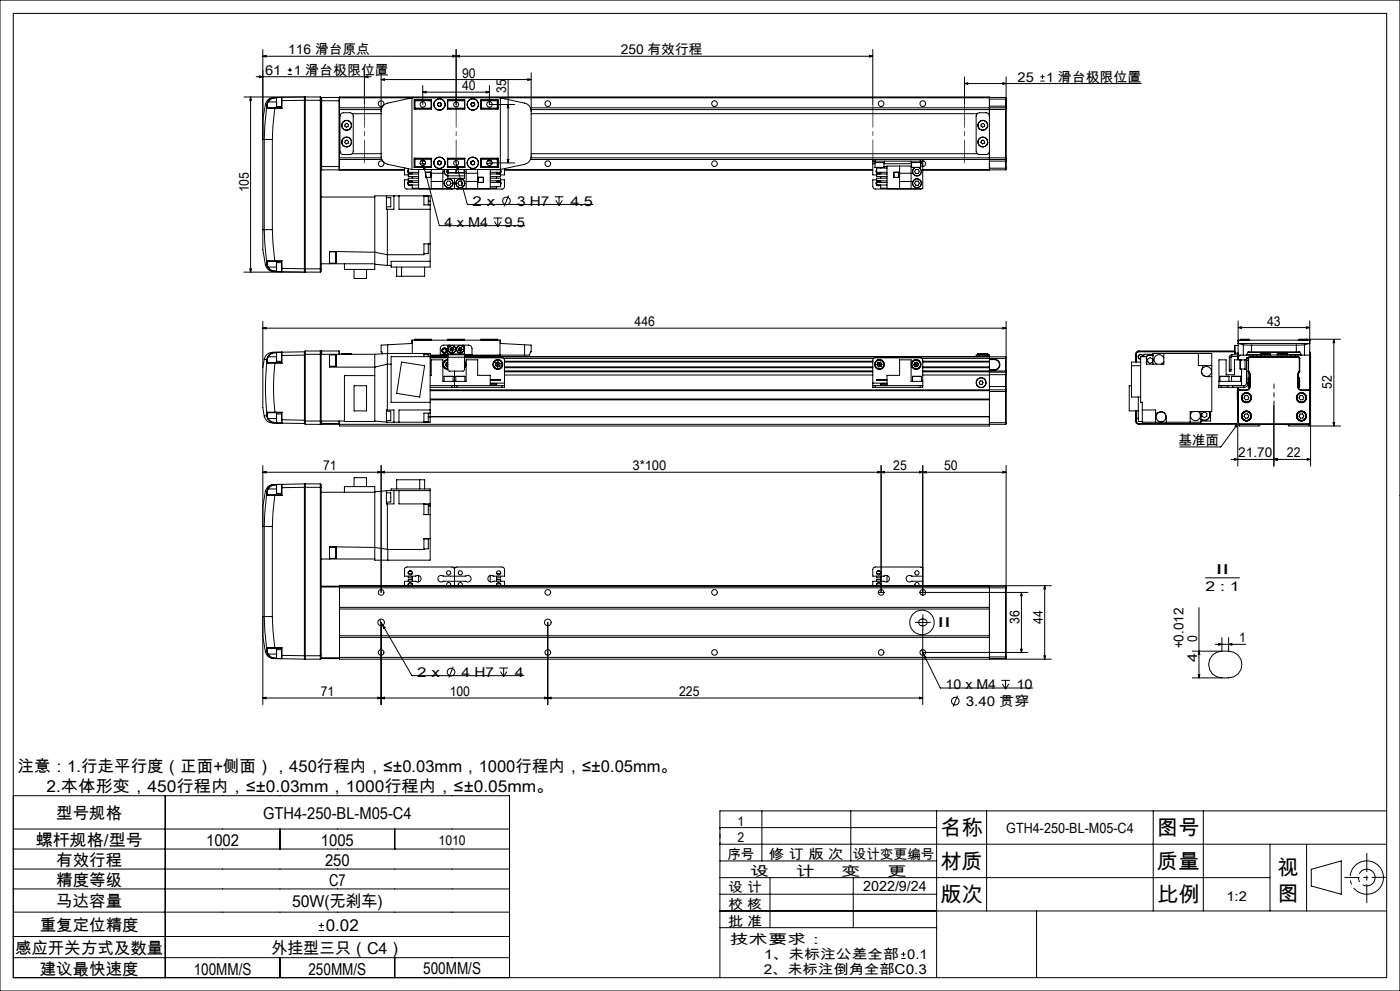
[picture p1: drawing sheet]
<svg xmlns="http://www.w3.org/2000/svg" width="420mm" height="297mm" viewBox="0 0 420 297" stroke-linecap="round" stroke-linejoin="round" font-family="sans-serif">
<g fill="none" stroke="#000" stroke-width=".3">
<path d="M0 0h420v297h-420zM4 4h412v289h-412zM78.8 16.9l1-.3v.5zM78.8 14.8v54M135.9 16.6l.9 .3-.9 .2zM136.8 16.9l1-.3v.5zM136.8 14.8v16.5M260.8 16.6l1 .3-1 .2zM261.8 14.8v16.5M261.8 16.9h-183M73.2 29.1h22.9M75.2 29.1v52.5"/>
<path d="M75.2 29.1l.2 1h-.5zM76.8 23h34.5M77.8 22.8l1 .2-1 .3zM79.6 31.3l-.8 4.5v6h.5M79.6 31.3l.4 .1M80 32.2l-.6 5.4-.1 4.2M80 32.2l.3 .3M80 31.4v.8M80.2 32.1l-.2 .1M80.2 32.1l.2 .2M80.2 31.3v.8M80.2 31.3l-.2 .1"/>
<path d="M80.3 32.5h2.1M80.3 30.5l-.3 .9M80.3 30.5h.2M80.4 32.3h2M80.4 32.3l-.1 .2M80.5 30.5l-.3 .8M80.5 30.5h2.4M82.4 32.5l-.7 9.3M82.4 32.3v.2M82.4 32.3h2.1M82.4 32.5h2.2M82.5 29.2h-.2a2.59 2.59 0 0 0-2.7 2.1"/>
<path d="M82.5 29.2l8.8-.1v1M82.5 29.2l-1.1 .3-1.1 1M82.5 29.2v.1M82.5 29.3l-.9 .2-1.1 1M82.5 29.3h.4M83 29.2v2.7M83 29.2l1.5 .1M83 31.9h1.5M84.5 29.3l.1-.1v1M84.5 29.3v3M84.5 30.2h.1M84.5 32.3l.1 .2"/>
<path d="M84.6 30.2v2.3M86.3 22.3h1.3M86.3 21h1.3M87 20.3v1.3M91.3 29.3l.3-.2v52.5l-.3-.3M91.3 30.1v50.5M91.3 30.1l-6.7 .1M91.3 30.1h5M96.1 29.1v52.5M96.1 29.1l.2 .2M96.3 29.3v.9M96.3 30.2v19.7"/>
<path d="M96.3 30.2h5.5M96.5 29.2v21.7M96.5 29.2h5.2M96.5 29.2l-.2 .1M101.7 29.2v21.7M101.7 29.2l.1 .1M101.8 29.3v-.2h195v.2M101.8 29.3v.9M101.8 29.3h.1M101.8 30.2v19.7M101.8 32.8h12.6M101.8 32.3h12.7"/>
<path d="M101.8 29.3h195M102.1 34.4l-.3 .7M102.3 34.1l.7-.3h2a1.02 1.02 0 0 1 1 1v10.5a1.02 1.02 0 0 1-1 1h-2a1.02 1.02 0 0 1-1-1v-10.5zM103.5 37.2l.6-.2 .4 .4-.1 .5-.5 .2-.5-.3zM105.7 34.1h8.6M109.3 23l1-.2v.5zM109.3 21v10.3M114.3 23.8l1-.2v.5zM114.3 21.8v25l.2 .9 .5 .8 1.3 .7 7.3 1.6M114.3 23.8h45M123.6 29.3l-7.7 1.7-1.1 1-.5 1.3M123.6 29.3v21.5"/>
<path d="M123.7 29.3h-.1M124.2 32.3h.2M124.2 29.9h5.2v2.8h-5.2zM124.4 30.2v2.5M124.4 30.2h4.9M124.5 30.1v2.5M124.5 30.1h4.9M124.5 30.1l-.1 .1M124.5 32.6h4.9M124.6 32.6v.1M126.8 27.6l1-.2v.5zM126.8 25.6v5.7"/>
<path d="M126.8 27.6h20M129.3 30.1v2.5M129.3 32.4h-4.9l.1 .2M131.3 31.4l.3 .5M131.5 30.9l-.2 .5M132.1 30.8l-.6 .1M132.1 30.8l.3 .5M132.2 31.8l-.6 .1M132.4 31.3l-.2 .5M134.2 29.9h5.3v2.8h-5.3zM134.2 30.1h5.3M134.2 32.6h5.3"/>
<path d="M134.3 30.1v2.5M134.3 30.2h5M134.3 32.4h5M139.3 30.1v2.5M141.3 31.3l.2 .5M141.5 31.8l.6 .1M141.6 30.8h.6M141.6 30.8l-.3 .5M142.2 30.8l.2 .6M142.4 31.4l-.3 .5M144.3 30.1h4.9M144.3 29.9h5.1v2.8h-5.1z"/>
<path d="M144.4 30.1v2.5M144.4 30.2h4.9M144.4 32.4h4.9l-5 .2M145.8 27.4l1 .2-1 .3zM146.8 25.6v5.7h7.6M149.2 30.1v2.6M149.2 30.1l.1 .1M149.3 30.2v2.5M149.3 32.3h.1M150 29.3h.1M150.1 29.3l7.7 1.7 1.1 1 .4 1.3M150.1 29.3v21.5"/>
<path d="M152.4 31.3l.3 1h-.5zM152.4 23.8v25M158.3 23.6l1 .2-1 .3zM159.1 32.3h142.6M159.3 34.1h133.9M159.3 21.8v25l-.2 .9-.8 1.2-.9 .3-7.3 1.6M289.3 25l1-.2v.5zM289.3 23v8.3M289.3 25h53.1M294.4 37.2l.5-.2 .5 .4-.1 .5-.6 .2-.4-.3zM296.8 34.8a1.02 1.02 0 0 0-1-1h-2a1.02 1.02 0 0 0-1 1v10.5a1.02 1.02 0 0 0 1 1h2a1.02 1.02 0 0 0 1-1M296.8 32.3v.5h-137.5"/>
<path d="M296.8 32.8v15.5M296.8 32.3v.5M296.8 31.8v.5M296.8 31.8h5v.7M296.8 29.3v2.5M296.8 29.2h4.9M300.8 24.8l1 .2-1 .3zM301.7 32.3v15.5M301.7 29.2v3.1M301.7 29.2l.1 .5h-5M301.7 32.3l.1 .2M301.8 23v24.3"/>
<path d="M301.8 32.5v.3h-5M312.1 24.3h1.3M312.1 23h1.3M312.7 22.4v1.3M79.3 41.8h2.4M79.3 41.8v27M81.7 41.8v27M96.3 49.9v30.7M96.3 59.1h16.1M96.3 49.9h5.5M96.3 50.8l.2 .1M96.5 50.9h5.2"/>
<path d="M101.8 45l.3 .7M101.8 50.8v.2h19.6M101.8 49.9v.9M101.8 50.8h.1M101.8 47.8h12.7M101.8 47.3h12.6M101.8 50.8h19.6M101.8 50.8l-.1 .1M103.5 42.2l.6-.2 .4 .4-.1 .5-.5 .2-.5-.3zM105.7 46.1h8.6M115.9 59.2h1.3v2.8h-1.3M115.9 58.7v4h2.3v-4"/>
<path d="M119.7 58.7v4h9.3M121.4 50.3v2.1h1.1M122.5 50.9l-.1 .2a.74 .74 0 0 0 .5 1M122.5 53.9h-1.1v2.2l.6 .6 14-.2M122.5 50.5v1.1h3.1M122.5 51.2v.4M122.5 54.7v.4M122.5 51.6l.6 .4 .6-.4v.5M122.6 55.5l.5 .2 .5-.2 .1 .9h1.9M122.8 55.5h.6M122.9 54.2h-.1a.73 .73 0 0 0-.3 1.2M123.3 54.2l.4 .2"/>
<path d="M123.6 50.8h26.5M123.7 51.9l-.4 .2M123.7 54.2v.5l-.6-.4-.6 .4M123.7 52.9v.5M124.2 48.7h.2M124.2 50.2h.5M124.2 47.8h.2M124.2 47.4h5.2v2.8h-5.2zM124.2 48.3h.2M124.4 47.4v2.5M124.4 49.9h4.9M124.4 49.9l.1 .2"/>
<path d="M124.5 47.6v2.5M124.5 47.6l-.1 .1h4.9M124.5 47.6h4.9M124.5 50.1h4.9M124.6 47.4v.2M124.7 50.2h-.1M124.7 50.1v.1M125.6 50.8v5.7h21.5v-5.7M125.6 54.7h-3.1v.8h3.1M125.6 53.4h-3.1v.8h3.1M125.6 52.1h-3.1v.8h3.1M125.6 50.1v.1"/>
<path d="M126 49.1h1.6M126.2 48.3h1.3M126.6 48l5.2 19.6h25.7M127 49.6l.5 .9-.4 .1zM127.2 58.8h1.3v2.6M127.2 58.7v2.7h1.8M127.6 51.6h1.6v1.6h-1.6zM127.7 53.2v-1.6h1.5v1.6M129.3 47.6v2.5M129.4 50.1v.1M129.4 50.8v5.7M129.4 54.4h3.5"/>
<path d="M129.4 51.9h3.5M131.3 48.6l.1 .6M131.4 49.2l.5 .2M131.7 48.3l.6 .1M131.7 48.3l-.4 .3M132.3 48.4l.1 .6M132.4 49l-.5 .4M132.9 50.8v5.7M133.2 51.4a1.37 1.37 0 0 0 1.1 1.3M133.3 51.4a1.39 1.39 0 0 0 1 1.3M133.4 50.8l-.2 .6M133.4 50.8l-.1 .6"/>
<path d="M134.2 50.8l-.3 .6 .4 .6M134.2 47.4h5.3v2.8h-5.3zM134.2 54.3h.7l.4 .6-.4 .6h-.7l-.3-.6zM134.2 47.6h5.3M134.2 50.1h5.3M134.3 52.7v.7h5v-.7M134.3 47.6v2.6M134.3 50.8v1.9M134.3 49.9h5M134.3 52.7h5M134.3 47.7h5M134.4 51.7h2.3"/>
<path d="M134.4 50.8v.9M134.8 50.1v.1M136.3 53.4v3.1M136.6 48.1l3.6 13.2h37.7M136.7 50.8v.9M136.9 51.7h2.3M136.9 50.8v.9M137 49.5l.5 .9-.4 .1zM137.7 54.3h.8l.3 .6-.3 .6h-.8l-.3-.6zM138.9 50.1v.1M139.2 50.8v.9M139.3 50.9v1"/>
<path d="M139.3 47.6l.2 2.6M139.3 51v.7M139.3 50.8v1.9M139.8 50.8v5.7M139.8 54.4h3.5M139.8 51.9h3.5M141.3 49.1l.6 .3M141.3 48.5v.6M141.9 48.2l.4 .3M141.9 48.2l-.6 .3M142.3 49.1l-.4 .3M142.3 48.5v.6"/>
<path d="M143.3 50.8v5.7M143.4 53.1h1.6v1.6h-1.6zM143.5 53.2h1.5v1.4M144.3 47.4h5.1v2.8h-5.1zM144.3 47.6l5 .1h-4.9M144.3 50.1h4.9M144.4 47.6v2.5M144.4 49.9h4.9M146 49.1h1.6M146.2 48.3h1.3M146.8 48.8h7.6M147.1 50.1v.1"/>
<path d="M147.1 52.1h3.1v.8h-3.1M147.1 53.4h3.1v.8h-3.1M147.1 54.7h3.1M147.1 50.9h3.1M147.1 51.6h3.1M148 50.2h.1M148 50.2h1.4M148 50.1v.1M149 51.9l.4 .2M149 50.8v.1M149 51.6v.5M149 52.9v.5"/>
<path d="M149 54.2v.5M149 55.9v.5h-1.9M149 54.7l.6-.4 .6 .4M149 51.6l.6 .4 .6-.4M149.1 50.8l-.1 .1M149.2 47.4v2.7M149.3 47.4v2.5M149.3 47.8h.1M149.3 48.7h.1M149.3 48.3h.1M149.3 49.9l-.1 .2M149.4 54.2l-.4 .2"/>
<path d="M149.4 50.8l-.1 .1M149.8 50.8l.1 .1M149.8 54.2l.5 .4-.1 .8M150 50.8l.1 .1M150.2 50.9l.1 .8-.5 .4M150.2 53.9h1.1v2.2l-.6 .6-14-.2M150.2 54.7v.4M150.2 51.2v.4M150.2 50.9v.7M150.2 54.7v1.2h-3.1M151.3 50.5v1.9h-1.1M151.3 51h110.5"/>
<path d="M151.3 50.8h110.5M152.2 47.8h.5l-.3 1zM152.6 58.6l-1.3 3.2M159.1 47.8h103.5M159.3 47.3h142.5M159.3 46.1h133.9M166.4 59h2.6M167.7 59v2.6M261.8 48.3h.8M261.8 48.3v.8M261.8 47.8v.5M261.8 49.1v3.3h1.2"/>
<path d="M261.8 49.1h.7M262.3 48.3v.4h3v-.4M262.5 50.2h.1M262.5 50.2h1.9M262.5 48.7v1.5M262.6 47.8v.5M262.6 47.8h13.5M262.6 48.3h13.5M263 50.9l-.1 .2a.74 .74 0 0 0 .5 1M263 53.9h-1.2v2l.2 .5 .4 .3 14.1-.2M263 51.6l.6 .4 .6-.4M263 54.7l.6-.4 .6 .4"/>
<path d="M263 54.7v.8M263 54.7h3.1M263 51.6h3.1M263 55.5h3.1M263 51.2v.4M263 54.7v.4M263 55.5l.6 .2 .5-.2M263.2 55.5h.7M263.4 54.2h-.1a.73 .73 0 0 0-.3 1.2M263.8 54.2l.4 .2M264.2 51.9l-.4 .2M264.2 50.2v.2"/>
<path d="M264.2 51.6v.5M264.2 52.9v.5M264.2 54.2v.5M264.2 55.5v.9h1.9M264.4 50.2h.8M265.2 50.2h-.8M265.2 48.7v1.5M265.2 49.9h.9M265.2 49.1h8.3M266.1 50.4h-3.1v1.2M266.1 52.1h-3.1v.8h3.1M266.1 53.4h-3.1v.8h3.1"/>
<path d="M268.1 51.6h1.6v1.6h-1.6zM269.7 51.6h-1.5v1.6M269.9 49.8v6.7M269.9 54.4h3.4M269.9 51.9h3.4M273.3 48.3v.4h3v-.4M273.3 49.8v6.7M273.5 50.2h1.9M273.5 48.7v1.5M274.5 50.2a1.35 1.35 0 0 0-.5 2 1.35 1.35 0 0 0 2.1 0 1.35 1.35 0 0 0-.4-2M274.6 50.2a1.3 1.3 0 0 0-.5 2 1.3 1.3 0 0 0 2 0 1.3 1.3 0 0 0-.5-2M274.7 50.8h.7l.4 .6-.4 .6h-.7l-.3-.6z"/>
<path d="M274.7 54.3h.7l.4 .6-.4 .6h-.7l-.3-.6zM275.4 50.2h.8M276.1 48.3h.7M276.1 47.8h25.6M276.1 47.8v.5M276.2 50.2h-.8M276.2 48.7v1.5M276.2 49.8h.6M276.2 49.1h.6M276.8 48.2a.85 .85 0 0 1 .9 .9 .85 .85 0 0 1-.9 .8M276.8 48.3v.8M276.8 47.8v.5"/>
<path d="M276.8 49.1v7.4h-10.7v-6.7h7.4M276.8 50.8h20M294.4 42.2l.5-.2 .5 .4-.1 .5-.6 .2-.4-.3zM296.8 50.8v.2h-20M296.8 48.3v2.5M296.8 50.9h4.9M296.8 50.4h5M296.8 48.3h5M301.7 47.8v3.1M301.8 47.3v.4M301.8 47.7v.6M301.8 50.4l-.1 .5"/>
<path d="M301.8 48.3v2.1M301.8 47.7l-.1 .1M78.8 68.8v6l.8 4.5M78.8 68.8h.5M79.3 68.8l.1 4.3 .6 5.3M79.3 68.8h2.4M79.6 79.3a2.63 2.63 0 0 0 2.9 2.1M80 78.4l.2 .1M80 78.4v.9M80 79.3h.2M80 79.3l.3 .8M80 79.3h-.4"/>
<path d="M80.2 79.3l.3 .7M80.2 78.5v.8M80.3 78.2h2.1M80.3 78.2l-.3 .2M80.3 78.2l.1 .1M80.4 78.3h2M80.4 78.3l-.2 .2M81.7 68.8l.7 9.4M82.4 78.2v.1M82.4 78.2h2.2M82.4 78.3h2.1M83 78.7v2.7"/>
<path d="M83 78.7h1.5M84.5 78.3v3.1h-1.5M84.6 78.2l-.1 .1M84.6 78.2v2.2M96.3 79.1h16.1M98.8 78.9h2M98.8 75.5h2M100.8 75.5v3.4M100.8 75.5h.1M112.4 79.2l3.8 .3M116.2 62.7v16.8M116.2 79.5h1.1"/>
<path d="M128.5 73.1v2.9h-1.3M128.5 60.3h.5M129 60.3v1.1M129 60.3v-1.6h-16.6v22h-9.1v-1.6M129 61.4v18.6h-11.7v-1.7h11.7M129 73.1h-1.8v3.2h-11l-3.8-.7-13.6-.3v3.8M148 65.3h2.6M148.3 66.4l1 1.5M149.3 65.3v2.6M150.3 66.4l-1 1.5M166.8 60l.9 1.6M168.7 60l-1 1.6"/>
<path d="M73.2 81.6h22.9M74.9 80.6h.5l-.2 1zM78.8 98.4l1-.3v.5zM78.8 96.3v13.9M78.8 98.4h223M80.3 80.1a2.75 2.75 0 0 0 2.2 1.3M80.5 80l-.2 .1M80.5 80l.5 .7 1.5 .5M80.5 80h2.4M82.5 81.2v.2M82.5 81.2l.4 .1M84.5 80.4h.1"/>
<path d="M84.6 80.4v1.1l-.1-.2M84.6 80.4l6.7 .2M91.3 80.6v1l-8.8-.2M91.3 80.6h5M96.3 80.6v.7l-.2 .3M106.2 80.7v2.8h3.8v-2.8M119 80v2.8h8.4v-2.8M120.5 80v2.8M300.8 98.1l1 .3-1 .2zM301.8 96.3v14.9M371.4 98.2l1-.3v.5zM371.4 96.2l.1 11.6"/>
<path d="M371.4 98.2h21.5M391.9 97.9l1 .3-1 .2zM392.9 96.2v20.6M78.8 110.2v12l.5 2.5M79.3 107.7l-.5 2.5M79.3 107.7h.1M79.3 107.7l.7 .1M80 107.8v.8M80 108.6a67.8 67.8 0 0 0 0 15.2M80 108.6l.3 .2M80.2 108.5l-.2 .1M80.2 108.5l.3 .2"/>
<path d="M80.2 107.7v.8M80.2 107.7l-.2 .1M80.3 106.9l-.3 .9M80.3 106.9h.1M80.3 108.8h2.2M80.4 106.9l-.2 .8M80.4 106.9h2.5M80.5 108.7h2M80.5 108.7l-.2 .1M82.4 105.6a2.78 2.78 0 0 0-3.1 2.1M82.4 105.6a2.54 2.54 0 0 0-2.1 1.3M82.4 105.6v.1"/>
<path d="M82.4 105.7l-.8 .2-1.2 1M82.4 105.7h.5M82.5 108.8a64.1 64.1 0 0 0 0 14.7M82.5 108.7v.1M82.5 108.8h2.1M82.5 108.7h2M82.9 106.9l.1 1.4M83 105.6h.1M82.9 105.6v1.3M83 105.6h1.5v3.1M83 106.9v1.4M83 108.3h1.5"/>
<path d="M84.5 105.7l.1-.2v1M84.5 106.5h.1M84.5 108.7l.1 .1M84.6 106.5v2.3M91.3 105.4v1M91.3 105.4v.8h21.1M91.3 106.4l-6.7 .1M91.3 106.4v19.5M91.3 105.4l-8.9 .2M91.6 105.2v22M91.6 105.2h4.5M91.6 105.2l-.3 .2"/>
<path d="M96.1 105.2v22M96.1 105.2l.2 .2M96.3 105.4v21.5M96.5 105.2l-.2 .2M96.5 105.2v1M96.5 105.2h5.2M98.8 109.7h2M98.8 106.4h2M98.8 106.2v3.8h13.6l3.8-.9h1.1M100.8 106.4v3.3M100.8 109.7h.1M101.7 105.2v1"/>
<path d="M101.7 105.2l.1 1M102.5 106h3M102.5 106v.2M105.5 106v.2M106.2 115.6h3.8v7.6h-3.8zM112.4 106.2v20.1h-9.1v-13.7h9.1M116.2 105.9h12.8v17.9M116.2 105.9v17M116.2 105.9l-3.8 .3M116.3 103.3l-2 .1v2h.2l.2 .6M116.3 103.3l7.3-.4v-1h26.5v1l7.3 .4M116.3 103.3v2.6"/>
<path d="M120.5 108.5l6.9 1.1-1.5 9.4-6.9-1.1zM123.7 101.9v4M124.4 101.8h4.9M124.4 101.8v.1M124.5 101.7h4.8v.2M124.5 101.7v.2M124.5 101.7l-.1 .1M127.2 106.3h1.3v.6M127.2 105.9v1M129 106.9h5.3M129 119.6h167.8M129 119.8h167.8"/>
<path d="M129 116.8h172.7M129 106.4h5.3M129 115.6h6.6M129 112.5h.4v-4.7h3.5v6.5h6.9v-6.5h3.5v4.7h3.8v3.1M129 116.1h6.6M129 107.2h5.3M129 106.6h5.3M129 117.1h167.8M132.1 106.4v-2a1.02 1.02 0 0 1 1-1h7.5a1.02 1.02 0 0 1 1 1v2M132.1 106.3h2.2M133.3 112.8h.1M133.2 112.8h2.7"/>
<path d="M133.2 112.8v1.5M133.3 112.8h2.6M133.6 109.3l.4 .6M133.9 108.6l-.3 .7M133.9 108.6l.4 .6M134.3 106.3v.8M134.3 106.1v.2M134.3 107.7a1.5 1.5 0 0 0-1.5 1.5 1.5 1.5 0 0 0 1.5 1.5M134.3 107.9a1.36 1.36 0 0 0-1.3 1.3 1.36 1.36 0 0 0 1.3 1.4M134.3 107.9a1.29 1.29 0 0 0-1.2 1.3 1.29 1.29 0 0 0 1.2 1.3M134.3 101.9v-.2h5v.2M134.3 106.3h5"/>
<path d="M134.3 106.9h-17v13.7h11.7M134.3 107.1h5M134.3 107.1v3.6M134.3 106.1h5M134.3 108.6h-.4M134.3 109.9h-.3M134.3 109.2l-.3 .7M134.3 109.2l-.7 .1M134.3 101.8h5M134.8 103.4l-.5 .4v2.3M135 104.6l.2 .5M135 104.6l.6 .1"/>
<path d="M135.2 105.1l.6 .1M135.4 104.1l.6 .1M135.4 104.1l-.4 .5M135.4 104.1l.2 .6M135.6 115.6h1.5M135.6 116.1h.7M135.6 104.7l-.4 .4M135.6 104.7l.2 .5M135.6 104.7l.6 .1M135.6 115.6v.5M135.9 112.8h.1M135.9 112.8v1.5"/>
<path d="M136 104.2l.2 .6M136 104.2l-.4 .5M136.2 104.8l-.4 .4M136.3 116.1h.8M136.3 111.2v4.9M136.7 112.8h2.8M136.7 112.8v1.5M137.1 115.6h13.5M137.1 115.6v.5M137.1 116.1h13.5M137.5 104.6l.2 .5M137.5 104.6l.6 .1"/>
<path d="M137.7 105.1l.6 .1M137.9 104.1l-.4 .5M137.9 104.1l.6 .1M137.9 104.1l.2 .6M138.1 104.7l.2 .5M138.1 104.7l.5 .1M138.1 104.7l-.4 .4M138.5 104.2l.1 .6M138.5 104.2l-.4 .5M138.6 104.8l-.3 .4M138.9 103.4l.4 .4v2.3M139.3 106.9h154.5"/>
<path d="M139.3 106.3v.8M139.3 107.1l-.1 4-4.5 .1-.4-.5M139.3 106.1v.2M139.3 108.1l.1 .1a1.48 1.48 0 0 1-.1 2.1M139.3 108.3a1.42 1.42 0 0 1 0 1.8 1.44 1.44 0 0 0 0-1.7M139.3 107.2l11.6 .1 .4 .5v7M139.3 106.9h162.4M139.3 106.3h2.3M139.3 106.4h18.1M139.3 106.6h10M139.5 112.8v1.5M144.4 101.8h4.9"/>
<path d="M147.1 114.9h1.9v.4h-1.9M147.1 113.8h3.1l-3.1 .1M147.1 114.8h4.2M148.7 109.6l.6 .4M148.7 108.8v.8M148.7 108.8l.6 .4M149.2 101.7h-4.8v.2M149.2 101.7v.2M149.2 106.4v.5M149.2 101.7l.1 .1M149.3 101.8v.1M149.3 106.4v.5"/>
<path d="M149.3 109.2l.7 .5M149.3 109.2v.8M149.3 109.2l-.6 .4M149.4 108.5l-.7 .3M149.4 108.5l.6 .4M149.4 108.5l-.1 .7M150 109.7l-.7 .3M150 101.9v4.5M150 108.9v.8M150 108.9l-.7 .3M150.6 115.6h.7M150.6 115.6v.5"/>
<path d="M151.1 107.4h111M151.3 115.6v.5h-.7M151.3 114.8v.8M151.3 108.3h110.5M151.3 110.2h110.5M151.3 110.1h110.5M151.3 108.4h110.5M151.3 108.5h110.5M151.3 110h110.5M151.3 111.4h110.5M151.3 111.2h110.5M151.3 112.4h110.5"/>
<path d="M157.4 103.3l1.9 .1v2h-.2a.92 .92 0 0 1-.3 1 .92 .92 0 0 1-1 0h-.4M157.4 103.3v3.1M261.8 114.8v-6.8l.5-.7 13.9-.1 .6 .6v8.3h-.7M261.8 115.6v.5h.8M261.8 115.6h.8M261.8 114.8v.8M261.8 114.8h4.3M262.6 115.6h13.5M262.6 116.1h13.5M262.6 115.6v.5M263.1 109.3l.4 .6M263.4 108.6l-.3 .7"/>
<path d="M263.4 108.6l.4 .6M263.8 109.2l-.7 .1M263.8 109.2l-.3 .7M263.8 109.2l.5 .7M264.2 108.5l.4 .6M264.2 108.5l-.8 .1M264.2 108.5l-.4 .7M264.3 109.9h-.8M264.6 109.1l-.3 .8M264.6 109.1l-.8 .1M266.1 114.9h-1.9v.4h1.9M266.1 113.8h-3.1l3.1 .1"/>
<path d="M273.8 112.8h2.6M273.8 112.8v1.5M274.1 109.3l.4 .6M274.4 108.6l-.3 .7M274.4 108.6l.4 .6M274.8 109.2l-.3 .7M274.8 109.2l.5 .7M274.8 109.2l-.7 .1M275.1 108.5l.5 .6M275.1 108.5l-.7 .1M275.1 108.5l-.3 .7M275.3 109.9h-.8"/>
<path d="M275.6 109.1l-.3 .8M275.6 109.1l-.8 .1M276.1 115.6h.7M276.1 115.6v.5M276.4 112.8v1.5M276.8 108.3h20M276.8 110.2h20M276.8 110.1h20M276.8 108.4h20M276.8 108.5h20M276.8 110h20M276.8 114.3h-3.5v-6.5h-3.4v4.7h-3.8v3.1"/>
<path d="M276.8 111.4h20M276.8 111.2h20M276.8 112.4h20M293.3 106h3M293.3 106.3l.1 .1M293.3 106.3h3M293.3 106v.3M293.8 106.4h-1v.5M293.8 106.9h3M293.8 106.4v.5M293.8 106.4h2M294.1 114.2h.6l.2 .5-.3 .5h-.6l-.2-.6z"/>
<path d="M295.8 106.4h1v4.8M295.8 106.4v.5M296.3 106.3v.1M296.3 106.3h.1M296.3 106v.3M296.8 112.4v4.7M296.8 111.5v.9M296.8 111.2v.3M296.8 117.1v10.6h-195v-1.5M296.8 111.2h5M296.8 117.3h5M296.8 115.8h5"/>
<path d="M296.8 110.8h1.5M296.8 110.9h1.5M296.8 107.6h1.5M296.8 111.5h4.9M296.8 107.8h1.5M296.8 112.3h5M298.3 107.6a1.66 1.66 0 0 1 1.7 1.7 1.66 1.66 0 0 1-1.7 1.6M298.3 107.8a1.5 1.5 0 0 1 1.5 1.5 1.5 1.5 0 0 1-1.5 1.5M298.3 107.6v.2M298.3 110.8v.1M301.7 116.8v10.4M301.7 111.5v5.3"/>
<path d="M301.7 106.9v4.6M301.7 106.9l.1 .5h-25.2M301.7 116.8l.1 .2M301.8 117v.3M301.8 115.8v1.2M301.8 111.2v.2M301.8 111.4v.9M301.8 112.3v3.5M301.8 117.3v9.4M301.8 111.4l-.1 .1M339.4 115.6h-.6v7.6h2.7M339.4 109.6h2.8"/>
<path d="M340.7 106.2h.2M340.7 106.2v2.3M340.9 106.2v2.3M341.5 119v7.3h1.2M341.7 105.4l-.6 .3-.2 .5M341.7 105.2a.96 .96 0 0 0-1 1M341.7 105.2h28.7M341.7 105.4h28.7M341.7 105.2v.2M342.2 108.5h-2.8v10.5h2.8M342.8 106.9a.62 .62 0 0 0-.7-.6 .62 .62 0 0 0-.5 .7 .62 .62 0 0 0 .6 .6M342.9 106.9a.77 .77 0 0 0-.8-.7 .77 .77 0 0 0-.7 .8 .77 .77 0 0 0 .8 .7"/>
<path d="M344.3 107.6l.8-.4 .7 .4v.9l-.7 .4-.8-.4zM345.9 106.6a1.65 1.65 0 0 0-2.1 .3M345.9 106.6h-.1a1.63 1.63 0 0 0-1.9 .3M345.9 106.2h-2.7v.7M345.9 109.1v-3.2h17.6v17.4h-6.5v3.2M349.1 107.3a1.51 1.51 0 0 0-2.4-.6 1.51 1.51 0 0 0 .4 2.4M349.1 108.3l-.7 .8M349.1 105.9v3.2h-5.2v-2.2h-1.7v13.7h.5v5.9h17.6v-3.2M359.5 105.9v3.7h4M360.8 109.6v.6a1.56 1.56 0 0 0-.3 1.7 1.56 1.56 0 0 0 1.4 1h1.6M365.7 115.6l-.1 .5h.7M365.7 115.6h7.5"/>
<path d="M365.7 114.3h6.8M366 112.8h2.7M366 112.8v1.5M366.3 116.1h2M366.3 115.6v.5M368.3 116.1h1.5M368.3 115.6v.5M368.7 112.8v1.5M368.8 110.7v.5h.5v-.5M368.8 107.1h.5M368.8 110.7h.5M368.8 107.1v3.6"/>
<path d="M369.3 107.1v3.6M369.5 112.8h2.7M369.5 112.8v1.5M369.5 106.3l-.5 .2-.2 .6M369.5 106.8l-.2 .3M369.5 106.3h1.9M369.5 106.3v.5M369.8 116.1h3.4M369.8 115.6v.5M370.5 103.5v2.3M370.5 105.8h.9M370.5 103.5h.9"/>
<path d="M371.3 106.2v.1M371.3 106.8v1M371.3 116.1v.7M371.3 117.3v9.4M371.3 106.2h.1M371.3 117.3h.2M371.4 105.8l-.1 .4M371.4 116.8l-.2 .2 .1 2.7M371.4 101.9h.1M371.4 116.8h2.5M371.4 106.4h1.6M371.4 101.9h21.5"/>
<path d="M371.5 116.1v.7M371.5 117.3v9.4M371.8 117l-.3 .3M371.8 117l-.3-.1-.2 .4M371.8 117h2.1M372 107.9l.1 2.7zM372.1 106.4l-.5 .4h-2.1M372.1 110.6h1.4M372.1 112.8h-2.6M372.2 112.8h.1M372.2 101.8h2.5M372.2 101.8v.1"/>
<path d="M372.2 112.8v1.5M372.3 101.7h2.2M372.3 101.7v.2M372.3 101.7l-.1 .1M372.5 107.8v.1M372.5 110.6v5M373 103.3l2.5 .1M373 106.4h.9M373 103.3l-1.6-.4h21.5l-1.6 .4M373 103.3v3.1M373.2 115.6v.5M373.5 118.6l.7-.1 .4 .6-.2 .7h-.7l-.5-.5z"/>
<path d="M373.5 107.9l-3.2-.1v4.5h-2.5v-4.5h-2.1v7.8M373.9 107.7h-.4v3h.4M373.9 114.8l-.3 .7-.4 .1M373.9 106.4h2M373.9 114.8h.5M373.9 108h.5M373.9 108v6.8M373.9 116.8v.2M374 106.3h4.2M374.4 114.8a1.33 1.33 0 0 1-1.2 1.3M374.4 107.4v-.2h-.5v.8M374.4 107.4h.2"/>
<path d="M374.4 107.4v7.4M374.5 113.2v3M374.5 113.2h.3M374.5 116.2h.3M374.5 101.7l.2 .1M374.5 101.7v.2M374.5 105.4v.3M374.5 105.7h15.3M374.6 111.2l.1 .2M374.6 111.5l.3 .8M374.6 111.2v.3M374.6 107.4v3.8"/>
<path d="M374.6 111.6l.3 .5-.1 4.1M374.6 105.4l-.1 .3M374.7 111.4l.4 .9M374.7 101.8v.1M374.7 111.4l-.1 .1M374.8 113.2l.1 .1M374.8 113.2v3M374.9 106.9l-.5 .5M374.9 107.1l-.3 .3M374.9 115.8a.96 .96 0 0 1-1 1M374.9 106.9h14.5M374.9 107.1h14.5"/>
<path d="M374.9 115.8h.2M374.9 112.3h.2M374.9 106.9v.2M374.9 112.3v3.5M375.1 115.8a1.09 1.09 0 0 1-1.2 1.2M375.1 112.3v3.5M375.5 105.4h-.3a.99 .99 0 0 0-1.3 1M375.5 103.4h13.4M375.5 105.4h13.4M375.5 103.4v2M375.9 106.4v.5h1M375.9 106.4h1"/>
<path d="M376.2 106.9h.1M376.9 106.4h10.5M376.9 106.9h.3M376.9 106.4v.5M378.2 106h3M378.2 106.3v.1M378.2 106.3h3M378.2 106v.3M381.2 106.3l-.1 .1M381.2 106v.3M383.2 106h3M383.2 106.3l.1 .1"/>
<path d="M383.2 106.3h3M383.2 106v.3M386.2 106.3l-.1 .1M386.2 106.3h4.1M386.2 106v.3M387.4 106.4h1M387.4 106.9h-.2M387.4 106.4v.5M388.2 106.9h.1M388.4 106.4v.5h-1M388.4 106.4h2M388.9 105.4h.3a.99 .99 0 0 1 1.2 1"/>
<path d="M388.9 103.4v2M389.3 115.8a1.09 1.09 0 0 0 1.1 1.2M389.3 115.8h.1M389.3 112.3h.1M389.3 112.3v3.5M389.4 106.9l.4 .2 .1 .3M389.4 107.1l.4 .3M389.4 115.8a.96 .96 0 0 0 1 1M389.4 106.9v.2M389.4 112.3v3.5M389.5 113.2v.1M389.5 113.2v3"/>
<path d="M389.5 113.2h.3M389.5 116.2h.3M389.7 111.4l-.4 .9M389.7 101.8h2.5M389.7 101.8v.1M389.7 111.4v.1M389.7 111.6l-.2 .7v3.9M389.7 105.4l.1 .3M389.7 111.5l-.3 .8M389.8 111.2l-.1 .2M389.8 111.2h.1M389.8 107.4h.1"/>
<path d="M389.8 107.4v3.8M389.8 113.2v3M389.8 101.7h12.4M389.8 101.7v.2M389.8 105.4v.3M389.8 101.7l-.1 .1M389.9 111.2l-.2 .3M389.9 107.4v3.8M390 118.6l.7-.1 .4 .6-.2 .7h-.8l-.4-.5zM390.4 106.4h.9M390.4 116.8h2.5M390.4 117h2.1"/>
<path d="M390.4 116.8v.2M391.3 103.3l-2.4 .1M391.3 106.4h1.6M391.3 103.3v3.1M392.2 101.8l-.2-.1v.2M392.2 101.8v.1M392.5 117l.3-.1 .2 .4M392.5 117l.4 .3M392.9 117.3v9.4M392.9 117.3h.1M392.9 116.8l.3 .3M392.9 105.5l.3 .7"/>
<path d="M392.9 101.9h.1M392.9 105.8l.1 11M392.9 106.2h.3M393 117.3v9.4M393.2 106.2v33.5M393.2 119.6l-.2 .1M400.2 101.7v26M400.2 101.7l.2 1h-.5zM78.8 139.5v71.7M79.3 124.7a2.68 2.68 0 0 0 3.1 2.1M79.3 124.7h.1M80 124.6h.2"/>
<path d="M80 124.6l.3 .9M80 124.6l-.7 .1M80 123.8l.2 .1M80 123.8v.8M80.2 124.6l.2 .8M80.2 123.9v.7M80.3 125.5a2.75 2.75 0 0 0 2.1 1.3M80.3 123.5h2.2M80.3 123.5l-.3 .3M80.3 123.5l.2 .2M80.4 125.4l-.1 .1M80.4 125.4l.6 .7 1.4 .5"/>
<path d="M80.4 125.4h2.5M80.5 123.7h2M80.5 123.7l-.3 .2M82.4 126.6v.2M82.4 126.8l8.9 .1M82.4 126.6h.5M82.5 123.5v.2M82.5 123.5h2.1M82.5 123.7h2M82.9 126.7h.1M82.9 125.4v1.3M83 124.1l-.1 1.3"/>
<path d="M83 125.4v1.4M83 124.1v1.3M83 124.1h1.5M84.5 123.7v2.9M84.5 125.8h.1M84.5 126.6l-1.5 .2M84.6 125.8v1l-.1-.1M84.6 123.5l-.1 .2M84.6 123.5v2.3M84.6 125.8l6.7 .1M91.3 125.9v1M91.3 126.9l.3 .3"/>
<path d="M91.6 127.2h4.5M96.3 126.9v.3h205.4M96.3 126.9l-.2 .3M96.5 126.9h5.2M96.5 126.2v.7M96.5 126.9l-.2 .2M101.7 126.2v.7M101.7 126.9l.1 .2M103.3 126.2h-12v.7M112.4 126.2l3.5 .3M114.3 139.5v38M115.9 123.3h1.3v2.7h-1.3"/>
<path d="M115.9 126.5v-3.6h2.3v3.6M128.5 123.8v2.6h-1.3M129 123.8v2.7h-13.1M129 124.8h167.8M129 122.9h-9.3v3.6M129 123.8h-1.8v2.7M264.3 139.5v38M276.8 139.5v38.9M296.8 124.9l-168.3 .1M296.8 126.7h5M301.8 139.5v57.4M301.8 126.7l-.1 .5"/>
<path d="M340.7 126.2a.96 .96 0 0 0 1 1M340.7 126.2h.2M340.7 123.2v3M340.9 126.2l.2 .5 .6 .2M340.9 123.2v3M341.5 125.1v.6M341.7 127.2h29.6M341.7 126.9h29.6M341.7 126.9v.3M342.7 122.9h4v3.6M346.7 123.8h.5a1.56 1.56 0 0 1 1.7-.3 1.56 1.56 0 0 1 1 1.5v1.5M357.8 123.3a1.5 1.5 0 0 0-.3 2.3 1.5 1.5 0 0 0 2.3 0 1.5 1.5 0 0 0-.4-2.3"/>
<path d="M360.3 125.7l1 .3M360.3 125.6l1 .4M360.6 123.9l.7-.5 .8 .5v.8l-.8 .5-.7-.5zM362.6 123.3a1.66 1.66 0 0 1-1.3 2.7M362.7 123.3a1.68 1.68 0 0 1 .1 1.8 1.68 1.68 0 0 1-1.5 .9M363.2 123.3v2.9h-2.9M370.3 137.4l1 .3-1 .2zM370.5 127.7l.8-.7-.4 1zM371.3 126.7l.5 .5M371.3 127.2l.5 .5h5.9l.5-.5M371.3 126.7h.2M371.3 127.2v12.5"/>
<path d="M371.3 127l-5 6.9h-12.4M371.5 126.7l.3 .3M371.8 127.2h20.7M371.8 127h20.7M371.8 127v.2M373.5 124.1l.7-.1 .4 .6-.2 .7h-.7l-.5-.5zM382.2 137.7l1-.3v.5zM382.2 121.6v18.1M386.2 127.2l.5 .5h15.5M390 124.1l.7-.1 .4 .6-.2 .7h-.8l-.4-.5zM392.2 137.4l1 .3-1 .2zM392.5 127v.2"/>
<path d="M392.9 126.7l-.4 .3M392.9 126.7h.1M393 126.7l-.5 .5M393 124.7l.2 .1M393.2 127.2l-.5 .5M393.2 137.7h-23.9M399.9 126.7h.5l-.2 1zM78.8 141.5l1-.3v.6zM79.3 157.8h2.4M79.3 157.8v27M79.6 147.3l-.8 4.5v6h.5M79.6 147.3l.4 .1"/>
<path d="M80 148.2l-.6 5.4-.1 4.2M80 148.2l.3 .2M80 147.4v.8M80.2 148.1l.2 .2M80.2 148.1l-.2 .1M80.2 147.3v.8M80.2 147.3l-.2 .1M80.3 148.4h2.1M80.3 146.5l-.3 .9M80.3 146.5h.2M80.4 148.3h2M80.4 148.3l-.1 .1"/>
<path d="M80.5 146.5l-.3 .8M80.5 146.5h2.4M81.7 157.8v27M82.4 148.4l-.7 9.4M82.4 148.3v.1M82.4 148.4h2.2M82.4 148.3h2.1M82.5 145.2h-.2a2.59 2.59 0 0 0-2.7 2.1M82.5 145.2l-1.1 .2-1.1 1.1M82.5 145.2v.1M82.5 145.3l-.9 .2-1.1 1M82.5 145.3h.4"/>
<path d="M82.9 145.2l.1 2.7M83 145.2h.1M83 145.2h1.5v3.1M83 145.2v2.7M83 147.9h1.5M84.5 146.2h.1M84.5 148.3l.1 .1M84.6 145.2v1M84.6 145.2l6.7-.2v1M84.6 145.2l-.1 .1M84.6 146.2v2.2M84.6 145.2h-2.1"/>
<path d="M91.3 146v50.5M91.3 146l-6.7 .2M91.3 146h5M91.6 145v52.6M91.6 145h4.5M91.6 145l-.3 .3M96.1 145v52.6M96.1 145l.2 .3v.7M96.3 146v51.2M96.3 147.5h16.1M103.3 147.5v-1.7h9.1v22.1h16.6v-13.7M106.2 145.8v-2.6h3.8v2.6"/>
<path d="M113.3 141.2l1 .3-1 .3zM114.3 141.5l1-.3v.6zM115.9 147.7h1.3v2.8h-1.3M115.9 147.1l-3.5 .3M116.2 151v13.6M117.3 147v-.5h11.7v5.1M118.2 147v4h-2.3v-3.9M119 146.5v-2.7h8.4v2.7M119.7 147v4h9.3M125.9 143.8v2.7M127.2 151.2h1.3v3M127.2 151v3.2h1.8"/>
<path d="M128.5 151.6h.5M129 151.6v2.6M129 147l-13.1 .1M263.3 141.2l1 .3-1 .3zM264.3 141.5l1-.3v.6zM275.8 141.2l1 .3-1 .3zM276.8 141.5l1-.3v.6zM300.8 141.2l1 .3-1 .3zM301.8 141.5h-223M96.3 175.8h5.5M96.3 167.5h16.1M96.3 175.9h5.5"/>
<path d="M98.8 167.4h2M98.8 164h2M100.8 164v1.7M100.8 167.4h.1M100.8 165.7v1.7M100.8 165.7v1.6M101.8 175.7h199.9M116.2 164.6l-3.8-.5-13.6-.2v3.6M116.2 164.6l.1 .1M116.3 164.7v3.2M121.4 175.5v-1.3h3.2a1.04 1.04 0 0 0 1.5 0 1.04 1.04 0 0 0 0-1.5 1.04 1.04 0 0 0-1.5 0h-3.2v-2a.73 .73 0 0 1 .7-.8h13.5a.73 .73 0 0 1 .7 .8 .73 .73 0 0 1 .8-.8h13.5a.73 .73 0 0 1 .7 .8v2h-3.2a1.04 1.04 0 0 0-1.5 0 1.04 1.04 0 0 0 0 1.5 1.04 1.04 0 0 0 1.5 0h3.2v1.3M122.5 172.7v.5h1.2"/>
<path d="M122.5 171.5v.4M122.5 175v.4M122.5 175h1.2v.4M122.6 175.5a.64 .64 0 0 1 .5-.9 .64 .64 0 0 1 .5 .9M122.8 171.2h.6M123.7 171.5v.4h-1.2M123.7 172.7v1.5M123.7 173.7h-1.2v.5M125.6 172.5v1.9M127.2 161.5h1.3v3h-1.3M129 161.4h-1.8v3.3h-10.9M131.5 172.9a1.08 1.08 0 0 1 1.5-.2h6.6a1.04 1.04 0 0 1 1.4 0 1.04 1.04 0 0 1 0 1.5 1.04 1.04 0 0 1-1.4 0h-6.6a1.03 1.03 0 0 1-1.3 0 1.03 1.03 0 0 1-.2-1.3z"/>
<path d="M134.1 175.5a.64 .64 0 0 1 .5-.9 .64 .64 0 0 1 .5 .9M136 170h.7M136.3 170v5.5M137.6 175.5a.63 .63 0 0 1 .5-.9 .63 .63 0 0 1 .5 .9M147.1 172.5v1.9M149 171.5v.4M149 172.7v1.5M149 175v.4M149 173.7h1.2v.5M149 175h1.2v.4M149.1 175.5a.63 .63 0 0 1 .5-.9 .63 .63 0 0 1 .5 .9M150.2 172.7v.5h-1.2"/>
<path d="M150.2 171.5v.4h-1.2M263 172.7v.5h1.2M263 171.5v.4h1.2M263.1 175.5a.64 .64 0 0 1 .5-.9 .64 .64 0 0 1 .5 .9M263.2 171.2h.7M263.5 177.5h1.7M264.2 175h-1.2v.4M264.2 171.5v.4M264.2 172.7v1.5M264.2 175v.4M264.2 173.7h-1.2v.5M266.1 172.5v1.9"/>
<path d="M274.6 175.5a.63 .63 0 0 1 .5-.9 .63 .63 0 0 1 .5 .9M276.5 170h.3M276.8 170.7a.73 .73 0 0 0-.7-.8h-13.5a.73 .73 0 0 0-.8 .8v2h3.3a1.04 1.04 0 0 1 1.4 0 1.04 1.04 0 0 1 0 1.5 1.04 1.04 0 0 1-1.4 0h-3.3v1.3M276.8 172.7h-3.2a1.04 1.04 0 0 0-1.5 0 1.04 1.04 0 0 0 0 1.5 1.04 1.04 0 0 0 1.5 0h3.2M296.8 175.5v22.1M301.7 175.7v21.7M301.7 175.7l.1 .5h-200M306.4 177.5l.3 1h-.5zM306.4 177.5v18M308.4 177.5h-32.4M313.4 175.5l.3 1h-.5zM313.4 175.5v22.1"/>
<path d="M315.4 175.5h-213.6v22.1h213.6M361.7 173.2h10.2M79.3 184.8l.1 4.2 .6 5.4M79.3 184.8h2.4M79.3 184.8h-.5v6l.8 4.5M79.6 195.3a2.63 2.63 0 0 0 2.9 2.1M80 194.4l.2 .1M80 194.4v.8M80 195.2l.2 .1M80 195.2l.3 .9M80 195.2l-.4 .1M80.2 195.3l.3 .7"/>
<path d="M80.2 194.5v.8M80.3 194.2l-.3 .2M80.3 194.2l.1 .1M80.3 196.1a2.53 2.53 0 0 0 2.2 1.3M80.4 194.3h2M80.4 194.3l-.2 .2M80.5 196l-.2 .1M80.5 196l.5 .7 1.5 .5M80.5 196h2.4M81.7 184.8l.7 9.3M82.4 194.1l-2.1 .1M82.4 194.1v.2"/>
<path d="M82.4 194.1h2.2M82.4 194.3h2.1M82.5 197.2v.2M82.5 197.4h2.1M82.5 197.2h.4M82.9 194.7l.1 2.7M83 194.7h.1M83 194.7v2.7M83 194.7h1.5M84.5 197.3l.1 .1M84.5 194.3v2.9M84.5 196.4h.1"/>
<path d="M84.5 197.2l-1.5 .2M84.6 196.4v1M84.6 194.1l-.1 .2M84.6 194.1v2.3M84.6 196.4l6.7 .1M91.3 196.5v1.1l-6.7-.2M91.3 196.5h5M91.3 197.3l.3 .3M91.6 197.6h4.5M96.3 197.2l-.2 .4M96.3 197.2h5.5M96.3 197.1h5.5"/>
<path d="M101.8 191h195M101.8 197h195M101.8 190.5h195M101.8 182h195M101.8 182.5h195M113.8 185.7l1 1.7M114.3 186.5v24.7M114.8 187.4l.8 .7-.5 .3zM114.8 187.4l8.8 15.1h33.6M136 199.8l-1.3 3.3M164.3 186.5v24.7M275.6 186.5h2.5"/>
<path d="M275.9 185.8a1.2 1.2 0 0 1 1.6-.1 1.2 1.2 0 0 1 .3 1.6 1.2 1.2 0 0 1-1.6 .2 1.2 1.2 0 0 1-.3-1.7zM276.5 194.8l.7 1.5M276.8 185.3v2.5M276.8 188.8v22.4M276.8 195.5h31.6M277.2 196.3l.7 .8-.5 .2zM277.2 196.3l4.9 9.9h27.7M296.8 197.4h4.9M296.8 196.9h5M301.8 196.9l-.1 .5M306.2 194.6h.5l-.3 .9zM313.2 196.5h.5l-.3 1.1z"/>
<path d="M357.7 195.2h10.9M359.7 195.2l.2 .9h-.5zM359.7 182.1v21.1M364.6 193.1h9.2M365.6 192.9l1 .2-1 .3zM366.6 191.1v4.1a4 4 0 0 0-4 4 4 4 0 0 0 4 4M368.6 193.1l1-.2v.5zM368.6 195.2a4 4 0 0 1 4 4 4 4 0 0 1-4 4h-10.9M368.6 191.1v4.1M78.8 209.2l1-.3v.5zM78.8 209.2h198M113.3 208.9l1 .3-1 .2z"/>
<path d="M114.3 209.2l1-.3v.5zM149.8 200.2h2.6M150.1 201.3l1 1.5M151.1 200.2v2.6M152.1 201.3l-1 1.5M163.3 208.9l1 .3-1 .2zM164.3 209.2l1-.3v.5zM275.8 208.9l1 .3-1 .2zM287.2 208.5l-1.3 3.3M300.4 203.9h2.6M300.7 205l1 1.5M301.7 203.9v2.6"/>
<path d="M302.6 205l-.9 1.5M359.4 202.2h.5l-.2 1zM4 238.5h148.9v54.5M49.6 238.5v54.5M4 248.5h148.9M4 254.5h148.9M84 248.5v6M118.4 248.5v6M216 253h200M216 248h65M216 258h65M228.6 243v15"/>
<path d="M255.2 243v15M281 243v50M296 243v30M346 243v30M361 243v30M381 253v20M392 253v20M416 243h-200v50M4 260.5h148.9M4 266.4h148.9M4 273.4h148.9M95.6 278.9h1.6"/>
<path d="M95.6 277.4h1.6M96.4 276.5v1.6M216 278h65M216 273h200M216 263h165M216 268h65M231 263v15M256 263v15M311 273v20M393.4 260.5l9-2.5v10l-9-2.5zM4 280.7h148.9M4 287h148.9"/>
<path d="M84 287v6M118.4 287v6M270.4 287.3h1.3M270.4 286h1.3M271 285.3v1.3"/>
<circle cx="104" cy="37.6" r="1.49"/>
<circle cx="104" cy="37.6" r="1.42"/>
<circle cx="114.3" cy="31.1" r=".86"/>
<circle cx="126.8" cy="31.3" r=".82"/>
<circle cx="131.8" cy="31.3" r="1.72"/>
<circle cx="131.9" cy="31.3" r="1.68"/>
<circle cx="136.8" cy="31.3" r=".75"/>
<circle cx="141.8" cy="31.3" r="1.72"/>
<circle cx="141.8" cy="31.3" r="1.67"/>
<circle cx="146.8" cy="31.3" r=".83"/>
<circle cx="164.3" cy="31.1" r=".86"/>
<circle cx="214.4" cy="31.1" r=".86"/>
<circle cx="264.3" cy="31.1" r=".86"/>
<circle cx="276.8" cy="31.1" r=".86"/>
<circle cx="294.8" cy="37.6" r="1.49"/>
<circle cx="294.8" cy="37.6" r="1.42"/>
<circle cx="104" cy="42.6" r="1.5"/>
<circle cx="104" cy="42.6" r="1.43"/>
<circle cx="114.3" cy="49.1" r=".84"/>
<circle cx="126.8" cy="48.8" r=".82"/>
<circle cx="131.8" cy="48.8" r="1.73"/>
<circle cx="131.9" cy="48.8" r="1.68"/>
<circle cx="134.6" cy="54.9" r="1.3"/>
<circle cx="134.6" cy="54.9" r="1.34"/>
<circle cx="136.8" cy="48.8" r=".75"/>
<circle cx="138.1" cy="54.9" r="1.3"/>
<circle cx="138.1" cy="54.9" r="1.35"/>
<circle cx="141.8" cy="48.8" r="1.72"/>
<circle cx="141.9" cy="48.8" r="1.68"/>
<circle cx="146.8" cy="48.8" r=".83"/>
<circle cx="164.3" cy="49.1" r=".84"/>
<circle cx="214.4" cy="49.1" r=".84"/>
<circle cx="275.1" cy="54.9" r="1.3"/>
<circle cx="275.1" cy="54.9" r="1.34"/>
<circle cx="294.8" cy="42.6" r="1.5"/>
<circle cx="294.9" cy="42.6" r="1.43"/>
<circle cx="151.9" cy="60.2" r="1.14"/>
<circle cx="133.3" cy="105.1" r=".76"/>
<circle cx="133.3" cy="105.1" r=".5"/>
<circle cx="133.4" cy="105.1" r=".84"/>
<circle cx="135.6" cy="104.7" r="1.11"/>
<circle cx="135.6" cy="104.7" r="1.15"/>
<circle cx="138.1" cy="104.7" r="1.11"/>
<circle cx="138.1" cy="104.7" r="1.15"/>
<circle cx="149.3" cy="109.2" r="1.34"/>
<circle cx="149.3" cy="109.2" r="1.5"/>
<circle cx="149.3" cy="109.2" r="1.31"/>
<circle cx="263.8" cy="109.2" r="1.31"/>
<circle cx="263.8" cy="109.2" r="1.35"/>
<circle cx="263.9" cy="109.2" r="1.5"/>
<circle cx="274.8" cy="109.2" r="1.36"/>
<circle cx="274.8" cy="109.2" r="1.31"/>
<circle cx="274.8" cy="109.2" r="1.49"/>
<circle cx="294.3" cy="114.7" r="1.52"/>
<circle cx="294.3" cy="114.7" r="1.44"/>
<circle cx="361.9" cy="111.3" r="1.51"/>
<circle cx="373.9" cy="119.2" r="1.52"/>
<circle cx="373.9" cy="119.2" r="1.37"/>
<circle cx="373.9" cy="119.2" r="1.32"/>
<circle cx="390.4" cy="119.2" r="1.52"/>
<circle cx="390.4" cy="119.2" r="1.37"/>
<circle cx="390.4" cy="119.2" r="1.33"/>
<circle cx="390.4" cy="119.2" r="1.5"/>
<circle cx="348.3" cy="124.9" r="1.48"/>
<circle cx="373.9" cy="124.7" r="1.52"/>
<circle cx="373.9" cy="124.7" r="1.37"/>
<circle cx="373.9" cy="124.7" r="1.32"/>
<circle cx="390.4" cy="124.7" r="1.52"/>
<circle cx="390.4" cy="124.7" r="1.37"/>
<circle cx="390.4" cy="124.7" r="1.33"/>
<circle cx="390.4" cy="124.7" r="1.5"/>
<circle cx="114.3" cy="177.5" r=".85"/>
<circle cx="123.1" cy="171.7" r=".63"/>
<circle cx="134.6" cy="171.7" r=".63"/>
<circle cx="138.1" cy="171.7" r=".62"/>
<circle cx="149.6" cy="171.7" r=".62"/>
<circle cx="164.3" cy="177.5" r=".87"/>
<circle cx="214.3" cy="177.5" r=".85"/>
<circle cx="263.6" cy="171.7" r=".63"/>
<circle cx="264.3" cy="177.5" r=".85"/>
<circle cx="275.1" cy="171.7" r=".63"/>
<circle cx="276.8" cy="177.5" r=".87"/>
<circle cx="114.3" cy="186.5" r=".99"/>
<circle cx="114.3" cy="195.5" r=".84"/>
<circle cx="164.3" cy="186.6" r="1"/>
<circle cx="164.3" cy="195.6" r=".86"/>
<circle cx="214.3" cy="195.5" r=".84"/>
<circle cx="264.3" cy="195.5" r=".84"/>
<circle cx="276.6" cy="186.5" r="3.7"/>
<circle cx="276.8" cy="195.6" r=".86"/>
<circle cx="135.3" cy="201.4" r="1.15"/>
<circle cx="286.6" cy="210.1" r="1.15"/>
</g>
<path d="M412.4 262.3a2.5 2.5 0 0 0-4.1-1.1 2.5 2.5 0 0 0 1 4.2 2.5 2.5 0 0 0 3.2-2.9l-.1-.2" fill="none" stroke="#000" stroke-width=".3" stroke-dasharray="30.5 1.3 1.3 1.3" stroke-dashoffset="24.5" stroke-linecap="butt"/>
<path d="M414.8 261.5a5 5 0 0 0-8.3-2 5 5 0 0 0 2.2 8.3 5 5 0 0 0 6.2-6l-.1-.3" fill="none" stroke="#000" stroke-width=".3" stroke-dasharray="30.5 1.3 1.3 1.3" stroke-dashoffset="16.7" stroke-linecap="butt"/>
<path d="M275.6 186.5h-1M276.9 185.3v-1M276.9 187.8v1M278.1 186.5h1" fill="none" stroke="#000" stroke-width=".3" stroke-dasharray="30.5 1.3 1.3 1.3"/>
<path d="M382.2 115.1v6.5" fill="none" stroke="#000" stroke-width=".3" stroke-dasharray="30.5 1.3 1.3 1.3" stroke-dashoffset="29.1"/>
<path d="M410 255.7v14.9" fill="none" stroke="#000" stroke-width=".3" stroke-dasharray="30.5 1.3 1.3 1.3" stroke-dashoffset="25"/>
<path d="M403.4 263l12.6-.1" fill="none" stroke="#000" stroke-width=".3" stroke-dasharray="30.5 1.3 1.3 1.3" stroke-dashoffset="26.1"/>
<path d="M216 248v5" fill="none" stroke="#000" stroke-width=".3" stroke-dasharray="30.5 1.3 1.3 1.3" stroke-dashoffset="29.9"/>
<path d="M109.4 48.8v-17.5M136.9 48.8v-17.5M261.9 48.8v-17.5M289.4 48.8v-17.5" fill="none" stroke="#f00" stroke-width=".3" stroke-dasharray="30.5 1.3 1.3 1.3" stroke-dashoffset="23.6"/>
<g fill="#000">
<path d="M370.5 127.7l.8-.7-.4 1z"/>
<path d="M77.8 22.8l1 .2-1 .3zM109.3 23l1-.2v.5z"/>
<path d="M152.4 31.3l.3 1h-.5zM152.2 47.8h.5l-.3 1zM75.2 29.1l.2 1h-.5zM74.9 80.6h.5l-.2 1zM313.4 175.5l.3 1h-.5zM313.2 196.5h.5l-.3 1.1zM400.2 101.7l.2 1h-.5zM399.9 126.7h.5l-.2 1z"/>
<path d="M158.3 23.6l1 .2-1 .3zM114.3 23.8l1-.2v.5zM300.8 141.2l1 .3-1 .3zM276.8 141.5l1-.3v.6zM392.2 137.4l1 .3-1 .2zM382.2 137.7l1-.3v.5z"/>
<path d="M300.8 24.8l1 .2-1 .3zM289.3 25l1-.2v.5zM260.8 16.6l1 .3-1 .2zM136.8 16.9l1-.3v.5z"/>
<path d="M78.8 98.4l1-.3v.5zM300.8 98.1l1 .3-1 .2zM78.8 16.9l1-.3v.5zM135.9 16.6l.9 .3-.9 .2zM127 49.6l.1 1 .4-.1zM126.8 27.6l1-.2v.5zM145.8 27.4l1 .2-1 .3zM137 49.5l.1 1 .4-.1zM78.8 141.5l1-.3v.6zM113.3 141.2l1 .3-1 .3zM78.8 209.2l1-.3v.5zM113.3 208.9l1 .3-1 .2zM114.3 209.2l1-.3v.5zM163.3 208.9l1 .3-1 .2zM114.8 187.4l.3 1 .5-.3zM277.2 196.3l.2 1 .5-.2zM164.3 209.2l1-.3v.5zM275.8 208.9l1 .3-1 .2zM370.3 137.4l1 .3-1 .2zM382.2 137.7l1-.3v.5z"/>
<path d="M371.4 98.2l1-.3v.5zM391.9 97.9l1 .3-1 .2z"/>
<path d="M114.3 141.5l1-.3v.6zM263.3 141.2l1 .3-1 .3z"/>
<path d="M264.3 141.5l1-.3v.6zM275.8 141.2l1 .3-1 .3z"/>
<path d="M306.4 177.5l.3 1h-.5zM306.2 194.6h.5l-.3 .9z"/>
<path d="M359.7 195.2l.2 .9h-.5zM359.4 202.2h.5l-.2 1z"/>
<path d="M368.6 193.1l1-.2v.5zM365.6 192.9l1 .2-1 .3z"/>
</g>
<path d="M371.3 126.7v.5" fill="none" stroke="#f00" stroke-width=".3"/>
<g font-size="6.3">
<text x="282.1" y="250.3">名称</text>
<text x="347.1" y="250.3">图号</text>
<text x="282.1" y="260.3">材质</text>
<text x="347.1" y="260.3">质量</text>
<text x="383.3" y="262.1">视</text>
<text x="383.3" y="269.9">图</text>
<text x="282.1" y="270.3">版次</text>
<text x="347.1" y="270.3">比例</text>
</g>
<g font-size="4.9">
<text x="5.3" y="231.3">注意：1.行走平行度（正面+侧面），450行程内，≤±0.03mm，1000行程内，≤±0.05mm。</text>
<text x="14" y="237.2">2.本体形变，450行程内，≤±0.03mm，1000行程内，≤±0.05mm。</text>
<text x="16.9" y="245.5">型号规格</text>
<text x="78.9" y="245.5">GTH4-250-BL-M05-C4</text>
<text x="10.7" y="253.5">螺杆规格/型号</text>
<text x="61.8" y="253.5">1002</text>
<text x="96.3" y="253.5">1005</text>
<text x="16.9" y="259.5">有效行程</text>
<text x="97.5" y="259.5">250</text>
<text x="16.9" y="265.5">精度等级</text>
<text x="98.7" y="265.5">C7</text>
<text x="16.9" y="272">马达容量</text>
<text x="87.6" y="272">50W(无刹车)</text>
<text x="11.9" y="279.1">重复定位精度</text>
<text x="97.7" y="279.1">0.02</text>
<text x="4.5" y="285.9">感应开关方式及数量</text>
<text x="81.4" y="285.9">外挂型三只（C4）</text>
<text x="11.9" y="292.1">建议最快速度</text>
<text x="58.1" y="292.1">100MM/S</text>
<text x="92.5" y="292.1">250MM/S</text>
<text x="127" y="292">500MM/S</text>
</g>
<g font-size="4.2">
<text x="301.9" y="249.6">GTH4-250-BL-M05-C4</text>
<text x="259" y="267">2022/9/24</text>
</g>
<g font-size="4.1">
<text x="86.5" y="16.3">116 滑台原点</text>
<text x="186.3" y="16.3">250 有效行程</text>
<text x="79.5" y="22.4">61</text>
<text x="88.1" y="22.4">1 滑台极限位置</text>
<text x="138.7" y="23.3">90</text>
<text x="138.7" y="27">40</text>
<text x="151.9" y="27.8" transform="rotate(-90 151.9 27.8)">35</text>
<text x="305.3" y="24.5">25</text>
<text x="313.9" y="24.5">1 滑台极限位置</text>
<text x="74.6" y="57.6" transform="rotate(-90 74.6 57.6)">105</text>
<text x="141.8" y="61.7">2 x</text>
<text x="155.1" y="61.7">3 H7</text>
<text x="171.1" y="61.7">4.5</text>
<text x="133.4" y="68">4 x M4</text>
<text x="151.4" y="68">9.5</text>
<text x="190.4" y="97.7">446</text>
<text x="380.1" y="97.6">43</text>
<text x="399.6" y="116.5" transform="rotate(-90 399.6 116.5)">52</text>
<text x="353.5" y="133.3">基准面</text>
<text x="371.5" y="137.1">21.70</text>
<text x="386.1" y="137.1">22</text>
<text x="96.9" y="140.9">71</text>
<text x="189.7" y="140.9">3*100</text>
<text x="268" y="140.9">25</text>
<text x="283.2" y="140.9">50</text>
<text x="364.7" y="172">II</text>
<text x="361.7" y="177.2">2 : 1</text>
<text x="281.2" y="188">II</text>
<text x="305.9" y="187.1" transform="rotate(-90 305.9 187.1)">36</text>
<text x="312.9" y="187.1" transform="rotate(-90 312.9 187.1)">44</text>
<text x="355.1" y="194.3" transform="rotate(-90 355.1 194.3)">+0.012</text>
<text x="359.1" y="192.3" transform="rotate(-90 359.1 192.3)">0</text>
<text x="371.7" y="192.5">1</text>
<text x="125.2" y="202.9">2 x</text>
<text x="138.5" y="202.9">4 H7</text>
<text x="154.5" y="202.9">4</text>
<text x="359.1" y="198.4" transform="rotate(-90 359.1 198.4)">4</text>
<text x="96.2" y="208.6">71</text>
<text x="134.9" y="208.6">100</text>
<text x="203.7" y="208.6">225</text>
<text x="283.7" y="206.6">10 x M4</text>
<text x="304.9" y="206.6">10</text>
<text x="289.8" y="211.6">3.40 贯穿</text>
<text x="221.3" y="247.4">1</text>
<text x="131.6" y="253.2">1010</text>
<text x="218.2" y="257.4">序号</text>
<text x="221.3" y="252.4">2</text>
<text x="230.7" y="257.4">修 订 版 次</text>
<text x="255.9" y="257.4">设计变更编号</text>
<text x="225" y="262.4">设</text>
<text x="238.8" y="262.4">计</text>
<text x="252.5" y="262.4">变</text>
<text x="266.2" y="262.4">更</text>
<text x="218.4" y="267.4">设 计</text>
<text x="367.9" y="269.9">1:2</text>
<text x="218.4" y="272.4">校 核</text>
<text x="218.4" y="277.4">批 准</text>
<text x="218.9" y="282.9">技术要求：</text>
<text x="229.2" y="287.4">1、未标注公差全部 0.1</text>
<text x="229.1" y="291.9">2、未标注倒角全部C0.3</text>
</g>
</svg>
